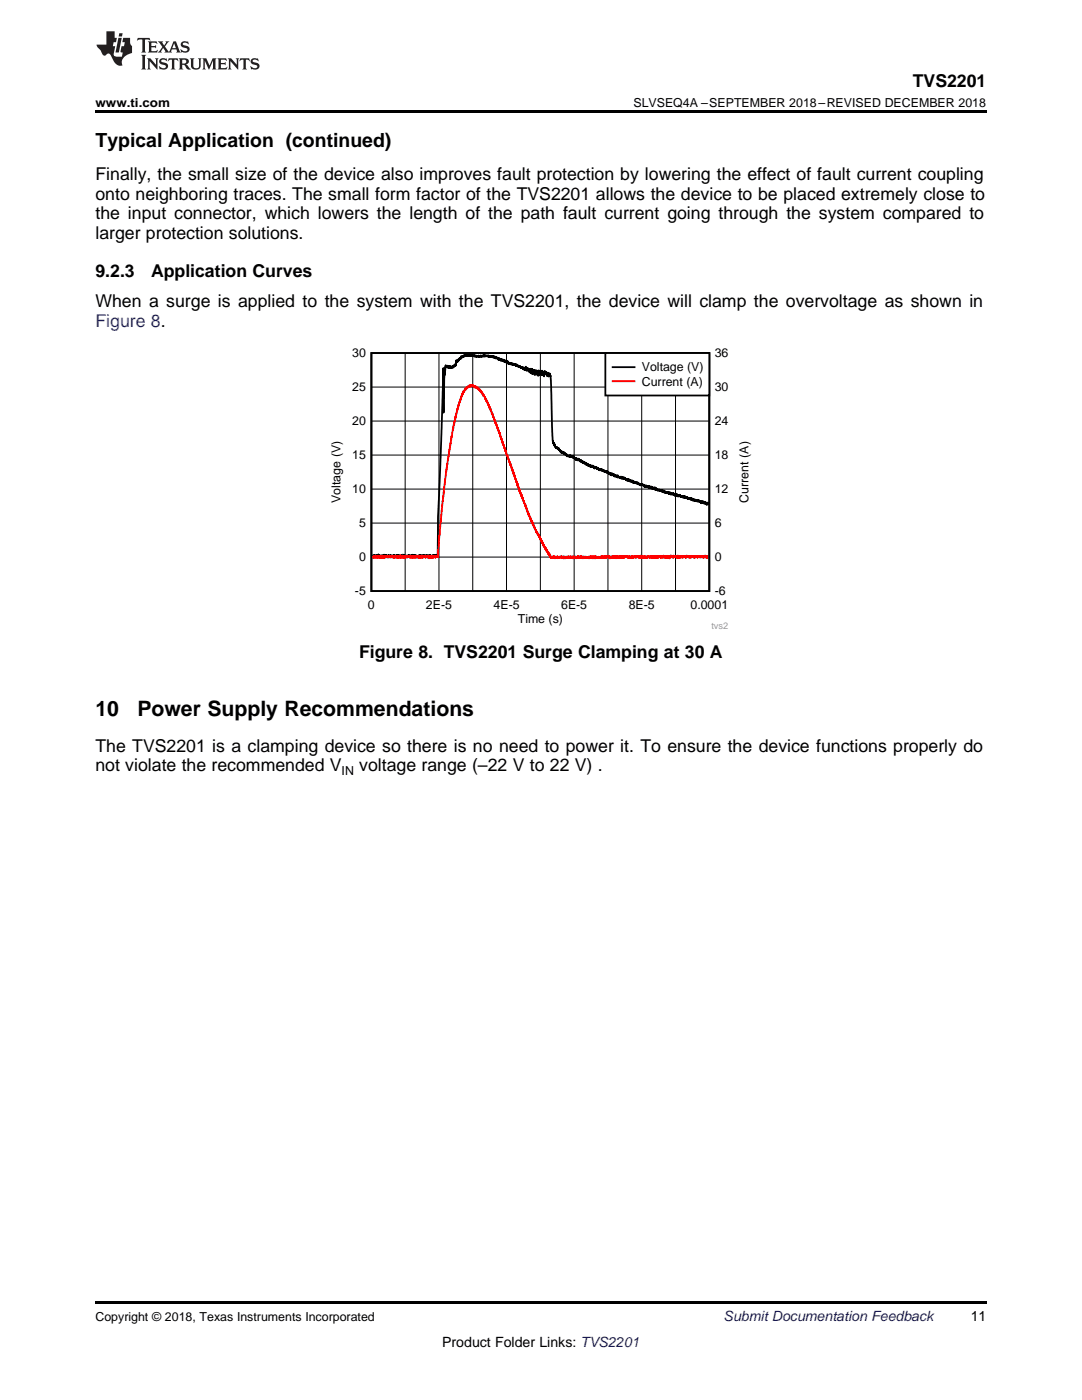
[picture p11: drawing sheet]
<svg xmlns="http://www.w3.org/2000/svg" width="216mm" height="279mm" viewBox="0 0 216 279" stroke-linecap="round" stroke-linejoin="round" font-family="sans-serif">
<path d="M19 259.7h177.8v.5h-177.8z" fill="#000"/>
<path d="M65.6 69.5h84.3v56h-84.3z" fill-rule="evenodd" fill="#fff"/>
<path d="M74.1 70.5h67.4v47.5h-67.4zM141.4 100.4l-.1 .2v-.3l-.1 .4-.1-.4-.1 .5v-.5l-.1 .2-.1-.2v.2l-.1-.3v.3l-.1-.3v.3l-.1-.3v.3l-.1-.4-.2 .2v-.3l-.1 .4-.1-.4v.4l-.1-.3v.3l-.1-.3-.1 .1-.1-.3v.3v-.3l-.1 .2v-.2l-.1 .2v-.2l-.1 .1v-.2l-.1 .3-.2-.3v.2l-.1-.2v.2l-.2-.3-.1 .2-.1-.2v.2l-.2-.3-.1 .3-.1-.5-.2 .4v-.4l-.2 .3-.2-.3v.2l-.2-.2v.2v-.3l-.1 .3-.1-.4-.2 .2-.2-.3v.3l-.1-.4v.3l-.2-.1v-.2l-.1 .3-.1-.3v.3l-.1-.3v.2l-.2-.2v.2l-.1-.3v.2l-.1-.4-.1 .3v-.3l-.1 .3-.1-.2v.3v-.3l-.2 .3-.1-.4v.2v-.2l-.1 .3v-.3v.2l-.1-.3-.1 .3v-.4v.5v-.4v.2l-.2-.2v.3l-.2-.4-.1 .2v-.2l-.2 .2v-.2l-.1 .1v-.2l-.1 .3-.1-.3v.3v-.4l-.1 .3v-.2l-.1 .2-.2-.5v.4l-.1-.3-.1 .2v-.3l-.1 .3-.1-.2v.2l-.1-.2v.2v-.2l-.1 .2-.1-.3v.2v-.3l-.1 .3-.1-.4v.2l-.1-.2-.2 .3-.1-.4v.3l-.1-.3v.2l-.1-.2v.2l-.1-.2-.1 .1-.1-.2-.1 .2-.2-.2-.1 .2-.2-.4-.1 .2v-.3l-.2 .3v-.5l-.1 .4v-.3l-.1 .3v-.2v.2l-.1-.3v.2l-.2-.3v.4l-.2-.5v.2l-.1-.2v.2v-.2v.2l-.1-.1v.2l-.1-.4-.1 .3v-.2l-.1 .2v-.3v.3l-.1-.3-.2 .3v-.3v.2l-.1-.2-.1 .2v-.3v.3l-.1-.3v.2v-.3l-.1 .3v-.1l-.1 .1v-.1v.1l-.1-.2v.2l-.1-.3-.1 .2v-.2v.1l-.2-.1v-.2l-.1 .2-.1-.3v.2l-.1-.1-.1 .3-.1-.3-.1 .2v-.3l-.2 .2-.1-.4-.1 .2v-.2v.2l-.1-.2-.1 .2-.2-.3v.2l-.1-.2v.2l-.1-.3-.1 .2-.2-.2v.2l-.1-.4-.1 .2-.1-.2-.1 .2-.1-.2-.1 .2-.2-.4v.2v-.3l-.1 .4-.1-.4v.3l-.2-.3v.2v-.2l-.1 .3v-.3v.2l-.2-.4-.1 .2-.1-.3v.3l-.1-.3-.2 .3v-.4l-.1 .3-.1-.2-.1 .2v-.4v.4l-.1-.3v.3l-.1-.4v.2l-.2-.1v.2v-.2l-.1 .1-.1-.2v.2l-.1-.3v.3l-.1-.5v.5l-.3-.5-.1 .3-.1-.3v.3l-.1-.4v.4l-.1-.4-.1 .2v-.3l-.1 .3-.1-.4-.1 .3v-.2l-.1 .3v-.4l-.1 .3v-.2v.2l-.1-.3v.2v-.2l-.1 .2v-.3l-.1 .2-.1-.3v.3v-.3v.1l-.2-.1v.1v-.3l-.1 .2v-.1l-.1 .1v-.3l-.1 .3v-.3l-.1 .3-.1-.3-.1 .2v-.3l-.1 .3-.2-.4v.2v-.2l-.1 .2-.1-.3v.3l-.1-.4-.1 .3-.2-.3v.2l-.1-.2-.1 .3-.1-.4v.3l-.1-.3-.1 .2v-.3l-.2 .1v-.2l-.1 .3v-.3v.1l-.1-.2-.2 .2v-.2v.2l-.1-.3v.4v-.3v.2l-.2-.4v.3l-.1-.4-.1 .3v-.3v.3l-.2-.3v.3v-.2l-.1 .2-.1-.4-.1 .3v-.3l-.1 .2-.1-.3v.3l-.2-.4v.3v-.3l-.1 .2-.1-.3-.1 .3v-.3v.3l-.1-.3v.1l-.2-.3-.1 .3-.1-.4-.1 .2v-.3v.3l-.1-.3v.2l-.1-.2v.2l-.3-.5-.1 .3-.1-.3v.2l-.2-.4-.1 .2v-.3l-.2 .4v-.4l-.1 .3-.2-.3v.2v-.3v.4l-.1-.4v.2l-.1-.2v.2l-.1-.3-.1 .2v-.4l-.1 .2-.2-.3-.1 .2-.1-.2v.2l-.1-.3v.2l-.2-.3-.1 .4v-.3l-.1 .2v-.2l-.1 .1-.1-.1-.1 .2-.1-.2v.2l-.1-.5-.1 .2v-.3v.4l-.3-.5-.1 .1v-.3v.3l-.2-.3v.2l-.2-.3-.1 .3v-.3v.2l-.1-.4-.1 .2-.1-.4-.1 .1v-.2l-.1 .2v-.4l-.1 .3v-.3l-.1 .2-.1-.3v.2l-.1-.2v.2v-.2v.2l-.1-.2-.1 .1-.4-1v.3v-.4l-.1 .2v-.2l-.1 .1-.4-12.5-.2-1.4-.2 .6-.1-.7v.5l-.1-.5v.4l-.1-.4v.7l-.1-.8-.1 .4-.1-.5-.2 .4v-.6l-.1 1.1-.1-.9-.1 .6-.1-.7-.1 .8-.1-.9v.7v-.6l-.1 .4v-.4v.3l-.1-.3-.1 .6-.1-.6v.7v-.8l-.1 .9-.1-.9v1l-.1-1.1-.1 1-.1-.8v.6l-.1-.7-.1 .5-.2-.5v.8l-.1-1-.1 1v-.9v.5l-.1-.6-.1 .6v-.6v.6l-.1-.5-.1 .7v-1v.7l-.1-.5-.1 .6v-.6l-.1 .6v-.8l-.1 .8v-.7l-.1 .5-.1-.5-.1 .5v-.5v.4v-.5l-.1 .4-.1-.6v.5l-.1-.3-.1 .4v-.6l-.1 .5-.1-.7v.7v-.4l-.1 .2v-.2v.2v-.2l-.1 .3v-.2v.2l-.1-.2v.2l-.1-.5v.3l-.1-.2-.1 .2-.1-.4v.2l-.1-.2v.2v-.2l-.1 .2-.3-.3-.1 .2-.2-.3v.1l-.2-.2v.1l-.1-.2v.3v-.4l-.1 .3-.2-.3-.2 .2-.1-.3-.1 .3v-.3l-.1 .2-.1-.2v.2v-.3l-.2 .2-.1-.2v.2l-.1-.3-.1 .2v-.2l-.1 .3v-.3l-.2 .1-.1-.4-.1 .4v-.4l-.1 .4v-.4l-.1 .3-.1-.4-.1 .2v-.2l-.1 .2v-.3v.4l-.2-.5v.3l-.2-.4-.1 .2-.2-.2v.3l-.1-.4-.1 .2-.1-.2v.3l-.1-.4v.2l-.1-.1v.1v-.2l-.1 .2v-.2l-.1 .2-.3-.5-.1 .3-.2-.4v.3l-.1-.2v.2l-.2-.3-.1 .2v-.2l-.1 .2-.2-.3-.1 .2-.1-.2-.1 .2-.1-.2v.2l-.1-.2-.1 .2v-.3l-.1 .2-.3-.2-.2 .2-.1-.1v.1l-.2-.1v.1l-.1-.2-.1 .2-.1-.1v.2l-.1-.2-.1 .1-.1-.2v.2l-.2-.1-.1 .2v-.2v.2l-.1-.2v.2v-.2l-.1 .1-.1-.1v.2l-.1-.2-.1 .2-.1-.3-.1 .3-.1-.2-.1 .1v-.2v.2l-.1-.1-.1 .1-.1-.1v-.1l-.1 .2-.1-.3v.2l-.2-.1-.1 .1v-.2l-.1 .3v-.3l-.1 .2-.1-.1v.2v-.3l-.1 .2-.2-.1-.1 .2v-.3l-.2 .2-.1-.2v.2l-.2-.1-.1 .2v-.1v.1v-.2l-.1 .3v-.2l-.2 .3-.1-.2-.1 .3v-.2l-.1 .4v-.5l-.2 .6v-.3l-.2 .4-.1-.2v.3v-.2l-.1 .4v-.3l-.1 .3-.1-.3v.3v.1v-.2l-.1 .2v-.2v.3v-.2l-.1 .3v-.5l-.1 1v-.3v.4v-.4l-.1 .5v-.3v.2v-.1l-.2 .1v-.1v.2l-.1-.1v.3l-.1-.2v.2v-.2l-.2 .2v-.1v.1l-.1-.1v.2l-.1-.1v.1v-.3l-.1 .4v-.4l-.1 .3v-.3l-.1 .3v-.3l-.1 .2v-.2l-.1 .3v-.3v.3l-.2-.4v.3l-.2-.2v.2l-.1-.4v.4l-.1-.4-.1 1.7v-1.1l-.1 1.4v-1.4l-.2 8.9v-9l-1.1 29.7-.1 7.7v-.1l-.2 .4v-.4l-.1 .3-.1-.2v.2v-.2l-.1 .3-.2-.2v.2l-.1-.4v.3v-.2l-.1 .4-.1-.4-.1 .5-.1-.4v.3l-.2-.3v.3l-.1-.4v.2l-.1-.1-.1 .2v-.2l-.1 .2v-.3v.3v-.2l-.1 .2-.2-.3v.3v-.3l-.1 .3-.1-.3-.1 .4-.2-.4v.3l-.1-.2-.1 .1v-.2l-.1 .3-.1-.3-.1 .4v-.3l-.2 .3-.1-.4-.1 .3v-.3v.3v-.2l-.2 .2v-.2v.2l-.1-.3v.3v-.2l-.1 .3v-.2l-.1 .2v-.2l-.1 .3v-.3l-.1 .2-.2-.4v.2l-.1-.2-.1 .3-.1-.4v.4v-.4l-.2 .3-.1-.2v.3v-.4v.4l-.1-.3-.1 .3v-.3l-.2 .4-.1-.3v.3l-.1-.3v.2l-.1-.3-.1 .4v-.3l-.1 .3v-.3l-.1 .3-.2-.3-.1 .3v-.3v.3l-.1-.3-.1 .2v-.3v.4l-.1-.4-.2 .3-.1-.3v.2v-.3l-.1 .3-.2-.1v.3l-.1-.3-.1 .3-.1-.4-.2 .4-.1-.5-.1 .3-.1-.2v.2l-.1-.3v.5l-.1-.4-.1 .4v-.3l-.2 .3-.2-.4v.4l-.1-.4-.1 .3-.1-.1v.1l-.1-.1v.2v-.3l-.2 .2v-.3v.3l-.1-.3-.2 .4v-.3l-.1 .2v-.2v.2l-.1-.3v.3l-.1-.2v.3l-.1-.3-.1 .2-.1-.3v.4v-.3l-.1 .2v-.3l-.1 .4-.1-.3v.1l-.1-.2v.3l-.1-.4v.4v-.3v.3l-.1-.3v.3l-.1-.2-.1 .2-.1-.3v.4l-.1-.3-.1 .3v-.3l-.1 .2v-.2l-.1 .2-.1-.2v.2l-.2-.4v.2l-.1-.2-.2 .4v-.4l-.1 .4v-.2v.2l-.2-.3-.1 .4v-.4l-.1 .3v-.3l-.1 .3-.1-.2v.2l-.1-.2-.1 .1" fill="none" stroke="#000" stroke-width=".36"/>
<g fill="none" stroke="#000" stroke-width=".2">
<path d="M74.1 77.2h67.4M80.8 70.5v47.5M87.6 70.5v47.5M94.3 70.5v47.5M101.1 70.5v47.5M107.8 70.5v47.5M114.6 70.5v47.5M121.3 70.5v47.5M128 70.5v47.5M134.8 70.5v47.5M74.1 97.6h67.4M74.1 90.8h67.4"/>
<path d="M74.1 84h67.4M74.1 111.2h67.4M74.1 104.4h67.4"/>
</g>
<path d="M74.3 111.1l.1 .2 .1-.3v.3l.1-.3v.3l.1-.2 .1 .1v-.2l.1 .3v-.3l.1 .1v-.1l.1 .3 .2-.3v.4l.2-.4 .1 .2v-.2l.1 .1v.3l.2-.5v.3v-.2l.2 .4 .2-.4v.3l.1-.2 .1 .3 .1-.5v.4l.1-.4 .1 .3 .1-.1v.1v-.2v.2l.1-.3v.4v-.3l.1 .2 .1-.2v.2l.1-.2v.3l.1-.3v.2l.1-.2 .1 .2v-.1l.1 .1v-.2v.2v-.2l.1 .2 .1-.2v.2v-.1l.1 .1 .1-.1v.1v-.3l.1 .4v-.4l.1 .3v-.2l.1 .3v-.2l.1 .2 .1-.2v.3l.1-.4 .1 .3 .1-.3 .2 .3v-.3l.1 .3v-.3l.1 .3v-.3l.1 .3 .1-.2 .1 .2 .2-.4 .1 .3v-.4v.5l.1-.4 .1 .4 .1-.4 .1 .3v-.4v.4l.1-.2 .1 .4v-.4l.1 .3 .2-.3v.2v-.2l.1 .3 .1-.3v.2v-.2v.2l.1-.2 .1 .2v-.2v.3l.1-.4v.4l.1-.3 .1 .2v-.2l.2 .2v-.2l.1 .3 .1-.3v.2l.1-.2v.2l.1-.2 .2 .4 .1-.5v.4l.1-.3 .2 .3v-.3l.1 .2 .1-.1 .1 .3 .1-.6 .1 .4 .2-.2v.2l.1-.2v.3l.1-.3v.3l.1-.3v.3l.1-.2v.1v-.3l.1 .5v-.3v.2v-.3l.1 .2 .1-.2 .1 .3v-.3l.1 .3 .1-.3 .1 .2 .1-.2v.2l.2-.2 .1 .3v-.3v.3l.2-.3 .1 .3v-.3l.1 .3 .1-.4 .2 .5 .1-.5 .1 .4 .2-.4 .1 .5 .1-.4v.3l.1-.2v.3l.1-.4v.3v-.2l.1 .2 .1-.3 .2 .2v-.3l.1 .4v-.3v.2l.2-.2 .1 .1v-.1v.2v-.2l.1 .2 1.5-15.1v.1l1.6-10.5v.2l.5-2.8v.2l1.1-4v.1l.4-1.2 .1 .2v-.3v.2l.3-.6 .1 .1v-.3v.2l.3-.5 .1 .1v-.2v.2l.2-.2 .1 .1v-.3l.1 .3v-.3l.2 .2v-.2l.1 .1v-.1l.2 .2v-.2l.1 .2v-.2l.2 .3 .1-.2 .1 .2v-.1l.1 .2v-.2v.2l.2-.2 .1 .3v-.1l.1 .2v-.1v.1h.2v.2v-.2l.1 .2v-.1l.1 .2v-.2l.1 .3v-.3l.2 .6v-.3l.1 .4 .1-.1 .1 .3v-.2l.2 .7 .1-.2v.3v-.2l.3 .5v-.1l.7 1.6v-.2l.2 .8v-.1l.3 .6v-.2l.1 .8v-.2l1.6 4.1v-.1l.9 3v-.2l2.1 5.9v-.2l.6 2v-.3l.4 1.5v-.2l1.1 2.9v-.2l.7 2.2v-.3v.3l.1-.2v.4v-.3l.4 1.4 .1-.2 .6 1.7 .1-.3 .2 .9 .1-.1 .1 .5 .1-.2 .2 .6v-.2l.1 .4 .1-.1 .6 1.4v-.2l.2 .7v-.2l.2 .7 .1-.3 .1 .5v-.3l.2 .7 .1-.2 .4 .9v-.3l.1 .4v-.3v.4l.1 .2 .1-.1 .1 .3v-.3l.1 .2v-.2l.1 .3 .1-.3 .1 .3v-.4l.2 .3v-.3l.1 .3v-.2l.1 .3v-.3v.3v-.3v.2l.1-.2 .1 .2 .1-.2v.3l.1-.4v.4l.1-.4v.3l.1-.1v.2l.2-.2 .1 .1v-.2l.2 .2v-.2v.2l.2-.3v.3v-.3l.1 .4 .1-.3 .2 .4v-.5v.4v-.3l.1 .3 .2-.3v.3v-.2l.1 .1v-.1l.1 .1v-.1l.1 .1v-.2v.2l.1-.2 .1 .3 .1-.3v.3l.1-.4v.3v-.2l.2 .3 .1-.3 .1 .2 .1-.2v.3l.1-.3 .1 .2v-.2l.1 .3v-.4l.2 .3 .1-.2 .2 .2v-.2l.1 .3v-.3v.3l.1-.2 .1 .2 .1-.3v.2v-.3l.1 .3 .1-.3v.3v-.3l.1 .3 .1-.2 .1 .2v-.3v.3l.2-.3v.4v-.4v.3l.1-.2 .1 .2 .1-.2v.3v-.3l.1 .3 .2-.4v.3l.1-.2 .1 .2 .1-.2v.2v-.2v.3l.1-.3 .1 .3v-.3l.1 .3v-.2l.1 .1 .1-.1v.2l.1-.2v.2l.1-.3v.3l.1-.2 .1 .2 .1-.4v.4l.1-.4 .2 .4v-.3v.3l.1-.4v.4l.2-.4 .1 .4v-.3l.2 .2v-.3l.1 .4 .1-.4v.3l.1-.2 .2 .2v-.2l.1 .3 .1-.3 .1 .3 .1-.3v.3l.2-.3v.2l.1-.2v.3l.2-.5v.4l.1-.3 .1 .4 .1-.3 .1 .2 .1-.3v.3l.2-.3 .1 .3 .1-.3 .1 .2 .1-.2 .2 .2 .1-.2 .1 .4v-.4l.1 .4 .2-.3v.1v-.1l.2 .2v-.3l.1 .3v-.3l.2 .4 .1-.4 .2 .3v-.3v.3l.2-.3v.4l.1-.4 .1 .3 .1-.3v.3v-.2l.1 .2v-.2v.2l.1-.3 .1 .3v-.3l.1 .3 .1-.3v.3l.1-.3 .1 .4 .2-.4 .1 .4 .1-.4 .1 .2 .1-.1v.2l.2-.3 .1 .2 .2-.2v.2v-.2l.1 .2 .2-.2v.3l.1-.2 .1 .2 .1-.3v.3v-.2l.1 .2 .1-.2v.2l.1-.2v.3l.1-.5 .2 .4 .1-.2 .2 .2v-.3l.1 .2v-.3l.1 .3 .1-.2v.3l.1-.3 .1 .3v-.2l.1 .2v-.3l.1 .2 .1-.3 .2 .4v-.3v.3l.1-.3v.3v-.3l.1 .3v-.2v.2l.1-.4v.5l.1-.5v.3l.1-.1v.2v-.3l.1 .3v-.3l.1 .3v-.3l.1 .3 .2-.2v.3v-.4l.1 .4v-.3l.1 .2 .1-.3v.4v-.3l.2 .2 .1-.2v.2v-.3v.3l.3-.3v.2l.1-.2 .1 .3 .1-.2v.2l.2-.3 .1 .3 .1-.4v.4l.1-.3v.2l.1-.2v.3l.1-.3v.4v-.3l.2 .2 .1-.4 .1 .4 .1-.3v.3v-.4l.1 .3 .1-.2v.4l.2-.5 .1 .4v-.4l.2 .3 .1-.3v.3v-.3l.2 .4v-.3l.1 .2 .1-.3 .1 .4 .2-.3v.2v-.3l.1 .4v-.3v.2v-.2l.1 .3 .1-.3v.3v-.3l.1 .3v-.3l.1 .3 .1-.2v.2l.1-.2v.1l.1-.3v.4v-.3l.2 .3 .1-.3 .1 .5v-.4v.2l.1-.3v.2v-.3l.1 .3 .1-.4v.4l.1-.3v.3l.1-.3 .2 .4 .1-.4v.4v-.3l.1 .1 .1-.1v.2l.1-.2v.2v-.2l.2 .2v-.3v.3l.1-.2 .1 .2v-.3l.1 .4 .1-.4v.4l.1-.3v.3l.2-.3v.3l.1-.3 .1 .3 .2-.4v.4l.1-.3 .1 .3v-.2v.1l.2-.1v.1l.1-.2v.2l.1-.2v.2l.1-.3v.3l.1-.3v.5l.1-.4v.2l.1-.3 .1 .3 .1-.2 .1 .2v-.2l.1 .3v-.3l.1 .3 .1-.3 .1 .3 .1-.3 .1 .2v-.2v.3l.1-.4 .1 .3v-.2l.1 .2v-.2v.2l.1-.2v.2l.1-.2v.2l.1-.2v.4l.2-.5 .1 .4v-.3l.1 .2 .1-.2 .2 .3 .1-.4v.3l.1-.3v.3l.1-.3 .1 .3v-.2l.2 .2v-.2l.1 .2 .1-.3 .1 .4 .2-.4 .1 .4v-.2l.1 .2 .1-.3 .1 .2v-.3l.1 .4v-.3l.2 .3 .1-.3v.3l.1-.3v.2l.1-.3 .1 .3" fill="none" stroke="#f00" stroke-width=".36"/>
<path d="M120.8 70.5h20.7v8.4h-20.7z" fill-rule="evenodd" fill="#fff"/>
<path d="M120.8 70.5h20.7v8.4h-20.7zM122.3 73.3h4.3" fill="none" stroke="#000" stroke-width=".36"/>
<path d="M122.3 76.1h4.3" fill="none" stroke="#f00" stroke-width=".36"/>
<path d="M19 22h177.8v.5h-177.8z" fill="#000"/>
<g fill="#231f20">
<path d="M27.5 7.6l-.1 .5 .4-.2h.6v.1v2.1l-.2 .4h1l-.3-.4v-2.1l.1-.1h.5l.5 .2-.2-.5zM29.5 8.3l.2 .3v1.5l-.2 .4h1.8l.2-.6a1.04 1.04 0 0 1-1.3 .2v-.7h.6l.3 .2v-.6l-.3 .2h-.6v-.6l.8-.1 .4 .3-.2-.5zM31.5 8.3l.9 1.1-.9 1.1h.8l-.2-.2 .5-.7 .4 .7-.2 .2h1.5l-.1-.2 .1-.4h.9l.1 .4-.2 .2h1l-.3-.3-.7-1.9h-.5l-.9 2-.8-1 .9-1h-.8l.1 .3-.3 .5-.4-.6 .2-.2zM34.7 8.6l.4 1h-.7zM36.3 8.4a.63 .63 0 0 0-.2 .7 .63 .63 0 0 0 .6 .4l.6 .2 .1 .2a.75 .75 0 0 1-.7 .4 .75 .75 0 0 1-.6-.5l.1 .7 .1-.1a1.11 1.11 0 0 0 1.5-.6 1.13 1.13 0 0 0-1.2-.8l-.1-.4a1.04 1.04 0 0 1 1.2 .2l-.2-.5-.1 .1-.5-.2zM28.2 10.9l.2 .4v2.2l-.2 .4h1l-.3-.4v-2.2l.3-.4zM29.3 11.6l.3 .4v1.5l-.3 .4h.8l-.2-.4v-1.3l1.5 1.7v-1.9l.2-.4h-.7l.2 .4v.9l-1.1-1.3zM32 11.8a.62 .62 0 0 0-.2 .7 .62 .62 0 0 0 .6 .4l.6 .1 .1 .3a.76 .76 0 0 1-.7 .3 .76 .76 0 0 1-.6-.4l.1 .7 .1-.1a1.11 1.11 0 0 0 1.5-.6 1.13 1.13 0 0 0-1.2-.8l-.1-.4a1.04 1.04 0 0 1 1.2 .2l-.2-.6-.1 .1-.5-.1zM33.7 11.6l-.2 .6a.61 .61 0 0 1 .8-.3v1.6l-.2 .4h.9l-.2-.4v-1.6a.63 .63 0 0 1 .8 .3l-.2-.6zM35.6 11.6l.3 .4v1.5l-.3 .4h1l-.2-.2v-.8l.5 .2a.76 .76 0 0 0 1.2 .7l-1-1a.58 .58 0 0 0 .6-.5 .58 .58 0 0 0-.5-.6zM36.4 11.9h.1a.45 .45 0 0 1 .5 .1 .45 .45 0 0 1 .1 .5l-.7 .2zM37.9 11.6l.2 .2a2.17 2.17 0 0 0 .3 1.9 .99 .99 0 0 0 1.6-.6v-1.1l.2-.4h-.7l.2 .2a1.92 1.92 0 0 1-.2 1.8 .6 .6 0 0 1-.9-.5v-1.1l.2-.4zM40.4 11.6l.2 .4v1.5l-.2 .4h.7l-.2-.4v-1.4l.8 1.8 .8-1.8v1.4l-.2 .4h.9l-.2-.4v-1.5l.2-.4h-.8l-.6 1.5-.6-1.5zM43.4 11.6l.2 .4v1.5l-.2 .4h1.8l.2-.6a1.04 1.04 0 0 1-1.3 .1v-.6h.5l.4 .2v-.6l-.4 .2h-.5v-.7h.8l.3 .3-.1-.6zM45.5 11.6l.2 .4v1.5l-.2 .4h.7l-.2-.4v-1.3l1.5 1.7v-1.9l.2-.4h-.7l.2 .4v.9l-1.1-1.3zM47.9 11.6l-.1 .6a.61 .61 0 0 1 .8-.3v1.6l-.3 .4h1l-.3-.4 .1-1.6a.63 .63 0 0 1 .7 .3l-.1-.6zM50.2 11.8a.62 .62 0 0 0-.2 .7 .62 .62 0 0 0 .6 .4l.6 .1 .2 .3a.76 .76 0 0 1-.8 .3 .76 .76 0 0 1-.6-.4l.1 .7 .2-.1a1.11 1.11 0 0 0 1.5-.6 1.13 1.13 0 0 0-1.3-.8l-.1-.4a1.04 1.04 0 0 1 1.2 .2l-.1-.6-.2 .1-.5-.1z"/>
<path d="M21.2 6.3v2.6h-1.9l.1 .4 .7 .9a.91 .91 0 0 0 1 .8 .56 .56 0 0 1 .5-.3 .56 .56 0 0 1 .5 .3l.4 .8a1.53 1.53 0 0 0 1.9 1.2 1.54 1.54 0 0 1 1-2.1l.9-.3v-1.4a1.52 1.52 0 0 1-.3-1.6h-1.4l-.2 .8h.5l-.2 .8h-.4l-.2 1v.2l.4 .1-.2 .8a1.93 1.93 0 0 1-1.6-.3l.3-1.8h-.5l.2-.8h.4l.2-.8h-.4v-1.3zM23.6 7.6l-.6 2.9h.7l.6-2.9zM23.8 6.6l-.1 .7h.6l.2-.7z"/>
</g>
<g font-size="4.2">
<text x="19" y="142.9">10</text>
<text x="27.4" y="142.9">Power Supply Recommendations</text>
</g>
<text font-size="3.9" x="19" y="29.3">Typical Application (continued)</text>
<g font-size="3.5">
<text x="182.1" y="17.3">TVS2201</text>
<text x="19" y="36">Finally, the small size of the device also improves fault protection by lowering the effect of fault current coupling</text>
<text x="19" y="39.9">onto neighboring traces. The small form factor of the TVS2201 allows the device to be placed extremely close to</text>
<text x="19" y="43.7">the input connector, which lowers the length of the path fault current going through the system compared to</text>
<text x="19" y="47.6">larger protection solutions.</text>
<text x="19" y="55.4">9.2.3</text>
<text x="30.1" y="55.4">Application Curves</text>
<text x="19" y="61.3">When a surge is applied to the system with the TVS2201, the device will clamp the overvoltage as shown in</text>
<text x="71.6" y="131.3">Figure 8. TVS2201 Surge Clamping at 30 A</text>
<text x="19" y="150">The TVS2201 is a clamping device so there is no need to power it. To ensure the device functions properly do</text>
<text x="19" y="153.9">not violate the recommended V</text>
<text x="71.7" y="153.9">voltage range (–22 V to 22 V) .</text>
</g>
<text font-size="3.5" fill="#00f" x="19" y="65.2">Figure 8.</text>
<text font-size="2.8" fill="#0000c8" x="144.4" y="263.6">Submit Documentation Feedback</text>
<g font-size="2.8">
<text x="193.7" y="263.6">11</text>
<text x="88.2" y="268.9">Product Folder Links: TVS2201</text>
</g>
<g font-size="2.5">
<text x="19" y="21.4">www.ti.com</text>
<text x="126.4" y="21.4">SLVSEQ4A –SEPTEMBER 2018–REVISED DECEMBER 2018</text>
<text x="70.3" y="71.3">30</text>
<text x="142.6" y="71.3">36</text>
<text x="128.1" y="74.1">Voltage (V)</text>
<text x="128.1" y="77">Current (A)</text>
<text x="70.3" y="78.1">25</text>
<text x="142.6" y="78.1">30</text>
<text x="70.3" y="84.8">20</text>
<text x="142.6" y="84.8">24</text>
<text x="70.3" y="91.6">15</text>
<text x="142.6" y="91.6">18</text>
<text x="68" y="100.4" transform="rotate(-90 68 100.4)">Voltage (V)</text>
<text x="70.3" y="98.4">10</text>
<text x="142.6" y="98.4">12</text>
<text x="149.4" y="100.3" transform="rotate(-90 149.4 100.3)">Current (A)</text>
<text x="71.7" y="105.2">5</text>
<text x="142.6" y="105.2">6</text>
<text x="71.7" y="112">0</text>
<text x="142.6" y="112">0</text>
<text x="70.8" y="118.8">-5</text>
<text x="142.6" y="118.8">-6</text>
<text x="73.4" y="121.6">0</text>
<text x="85" y="121.6">2E-5</text>
<text x="98.5" y="121.6">4E-5</text>
<text x="103.3" y="124.4">Time (s)</text>
<text x="112" y="121.6">6E-5</text>
<text x="125.5" y="121.6">8E-5</text>
<text x="137.8" y="121.6">0.0001</text>
<text x="68.2" y="154.6">IN</text>
<text x="19" y="263.6">Copyright © 2018, Texas Instruments Incorporated</text>
</g>
<text font-size="1.8" fill="#999" x="141.9" y="125.5">tvs2</text>
</svg>
